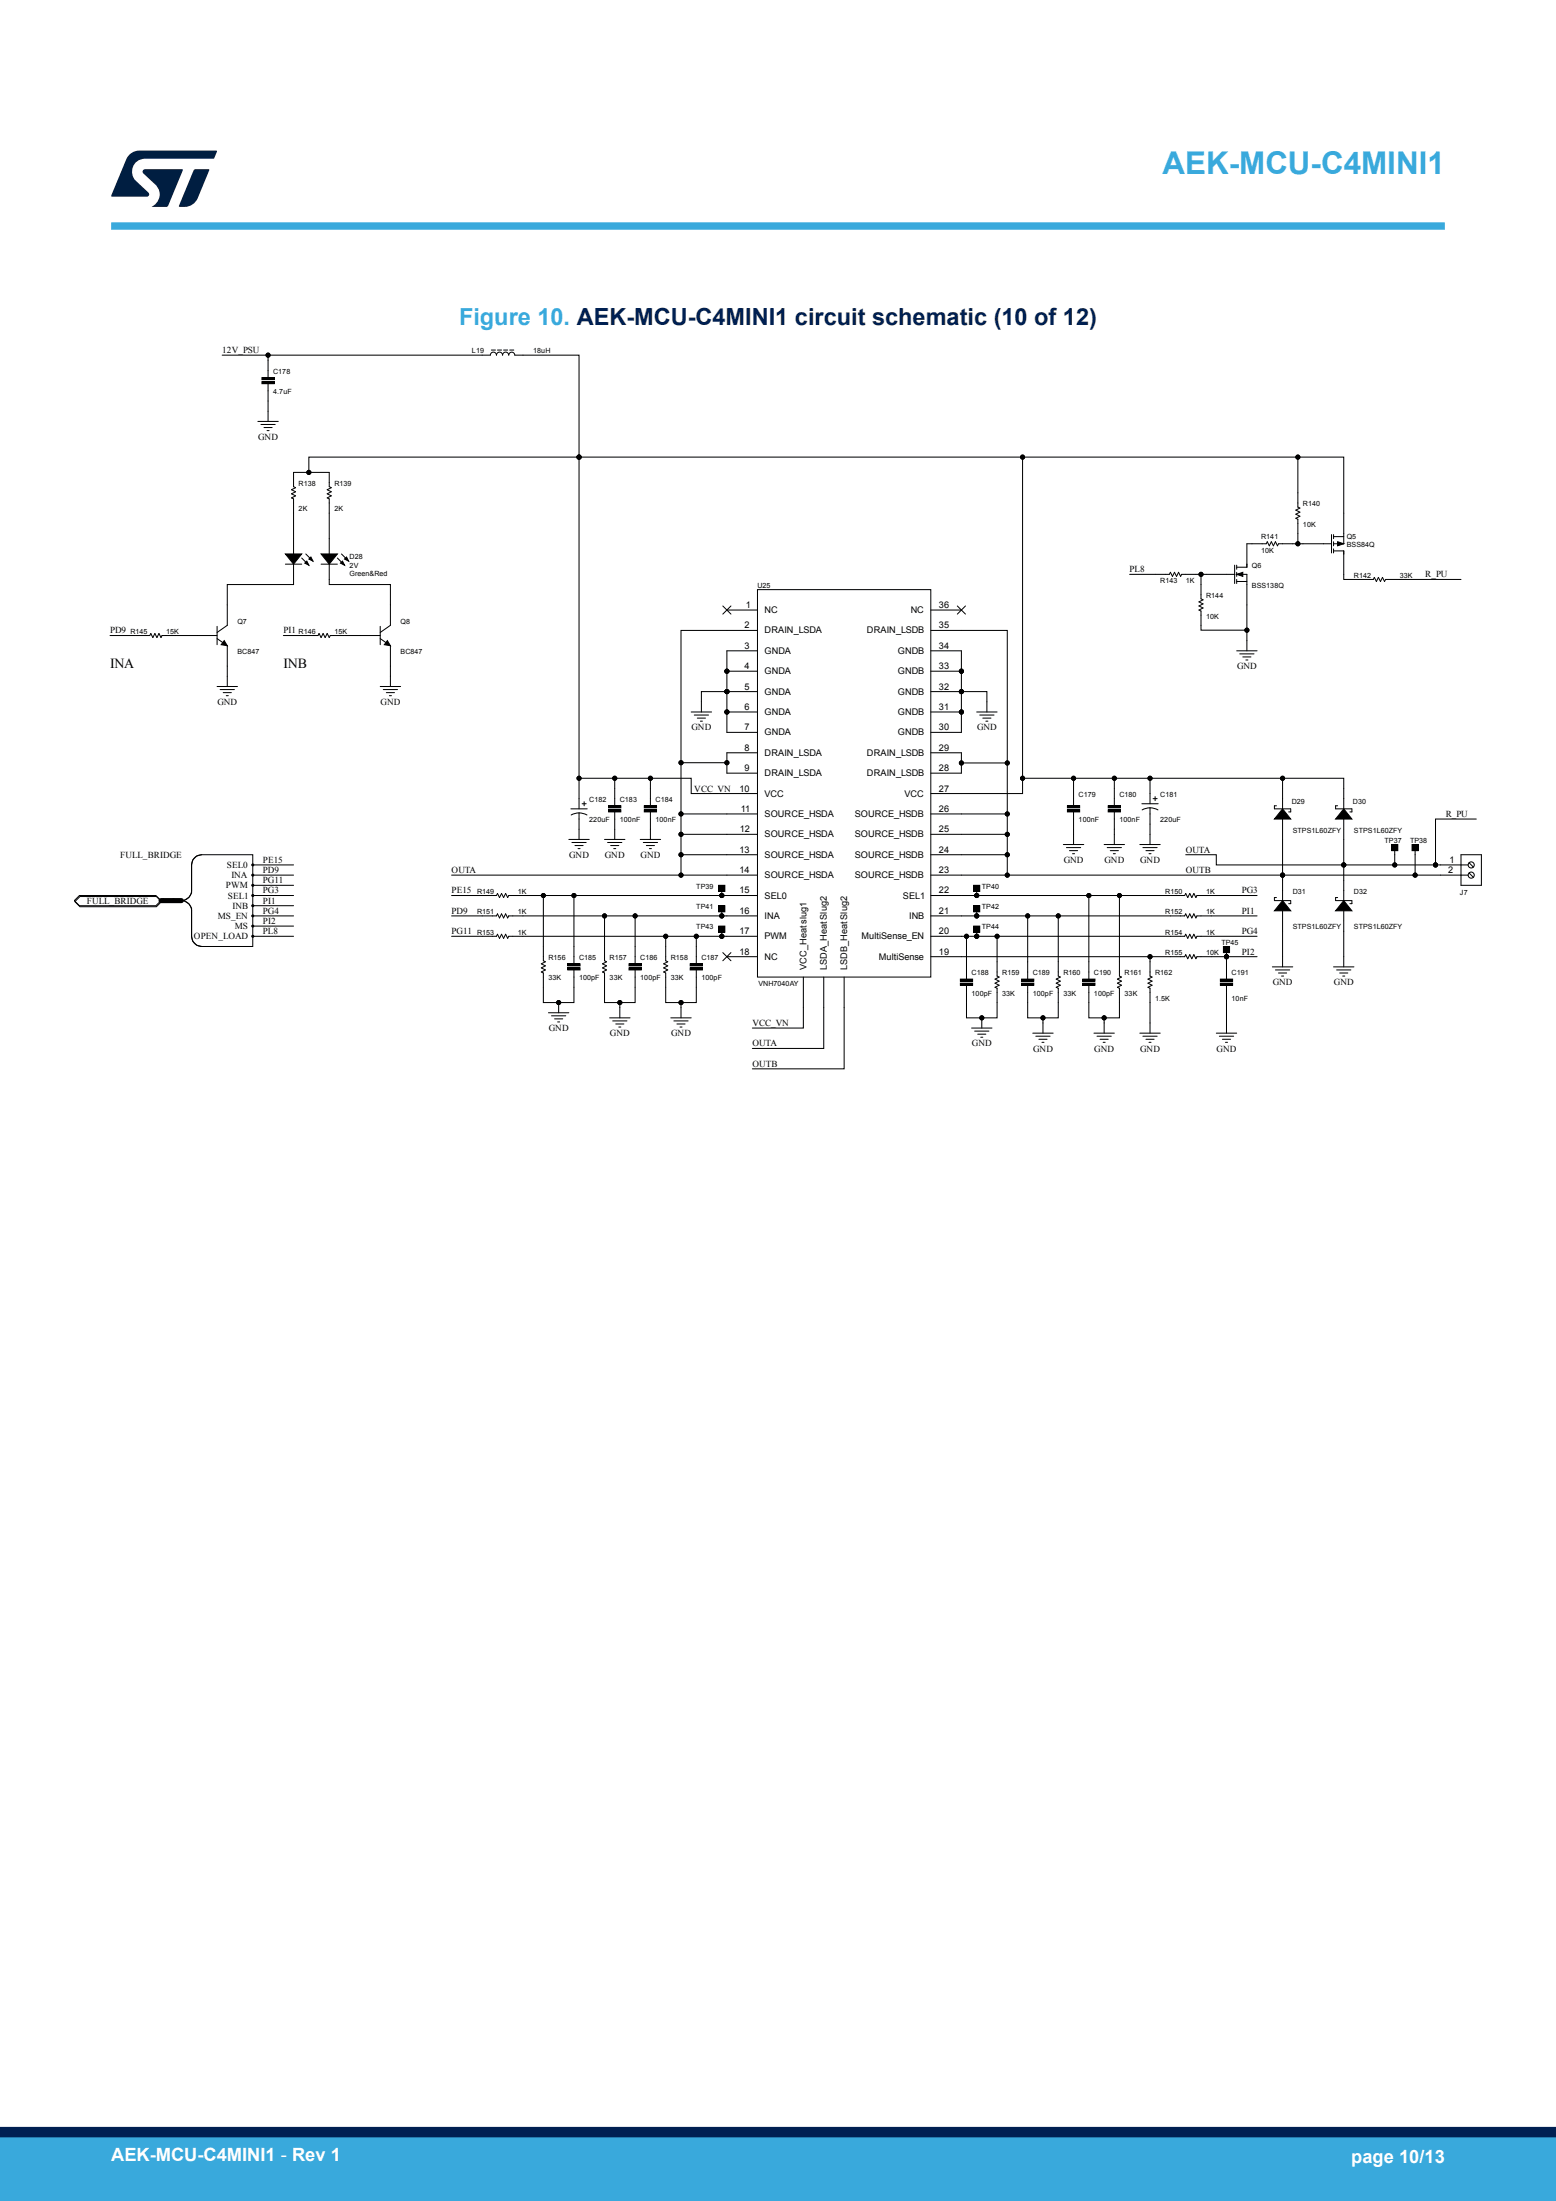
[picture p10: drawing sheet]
<svg xmlns="http://www.w3.org/2000/svg" width="210mm" height="297mm" viewBox="0 0 210 297" stroke-linecap="round" stroke-linejoin="round" font-family="sans-serif">
<g fill="#000">
<circle cx="98.1" cy="96.1" r=".28"/>
<circle cx="98.1" cy="93.3" r=".28"/>
<circle cx="98.1" cy="90.6" r=".28"/>
<circle cx="129.8" cy="96.1" r=".28"/>
<circle cx="129.8" cy="93.3" r=".28"/>
<circle cx="129.8" cy="90.6" r=".28"/>
</g>
<g fill="none" stroke="#000" stroke-width=".13">
<path d="M102.2 79.6h23.4v52.2h-23.4zM166.9 77.5l.8-.3v.6zM180.5 73.1l.9 .3-.9 .3zM97.6 81.8l1.1 1.1M98.7 81.8l-1.1 1.1M129.2 81.8l1.1 1.1M130.3 81.8l-1.1 1.1M97.6 128.5l1.1 1.1M98.7 128.5l-1.1 1.1M164.7 132.7h1.7v.2h-1.7zM164.7 132.1h1.7v.3h-1.7z"/>
<circle cx="98.1" cy="96.1" r=".28"/>
<circle cx="98.1" cy="93.3" r=".28"/>
<circle cx="98.1" cy="90.6" r=".28"/>
<circle cx="129.8" cy="96.1" r=".28"/>
<circle cx="129.8" cy="93.3" r=".28"/>
<circle cx="129.8" cy="90.6" r=".28"/>
</g>
<g fill="none" stroke="#000" stroke-width=".14">
<path d="M162.8 77.5h3.8M166.6 76.3v2.4M166.9 77.5h1.4v4.1M166.9 78.5h1.4M166.9 76.3v.5M166.9 77.2v.6M166.9 78.2v.5M168.3 73.4v3.1h-1.4M175.8 73.4h3.9M179.7 72.1v2.5M180 72.1v.6M180 73.1v.6"/>
<path d="M180 74.1v.5M180 74.3h1.4v3.2M180 72.4h1.4M181.4 69.2v4.2h-1.4M93.3 96.1h2.7M93.7 96.5h1.9M94.1 96.9h1.1M94.5 97.3h.3M94.7 94.7v1.4M98.1 87.8h4.1M98.1 85.1h4.1M98.1 82.3h4.1"/>
<path d="M98.1 90.6h4.1M98.1 93.3h4.1M98.1 96.1h4.1M98.1 98.8h4.1M125.6 87.8h4.2M125.6 85.1h4.2M125.6 82.3h4.2M125.6 90.6h4.2M125.6 93.3h4.2M125.6 96.1h4.2M125.6 98.8h4.2M131.8 96.1h2.8"/>
<path d="M132.2 96.5h2M132.6 96.9h1.1M133.1 97.3h.2M133.2 94.7v1.4M98.1 101.6h4.1M98.1 104.3h4.1M98.1 112.6h4.1M98.1 109.8h4.1M98.1 107.1h4.1M98.1 115.3h4.1M98.1 118.1h4.1M125.6 101.6h4.2"/>
<path d="M125.6 104.3h4.2M125.6 112.6h4.2M125.6 109.8h4.2M125.6 107.1h4.2M125.6 115.3h4.2M125.6 118.1h4.2M194.4 118.1h2.8M194.4 116.7h2.8M65.1 120.8h1.9l.1-.2 .3 .5 .3-.5 .3 .5 .2-.5 .3 .5 .2-.3h1.9M65.1 123.6h1.9l.1-.3 .3 .6 .3-.6 .3 .6 .2-.6 .3 .6 .2-.3h1.9M65.1 126.3h1.9l.1-.2 .3 .5 .3-.5 .3 .5 .2-.5 .3 .5 .2-.3h1.9M98.1 120.8h4.1"/>
<path d="M98.1 123.6h4.1M98.1 126.3h4.1M98.1 129.1h4.1M108.4 131.8v4.2M111.2 131.8v4.2M113.9 131.8v4.2M125.6 120.8h4.2M125.6 123.6h4.2M125.6 126.3h4.2M125.6 129.1h4.2M153.8 139.4h2.8M154.2 139.8h2"/>
<path d="M155.2 129.8v1.9l.3 .1-.6 .3 .6 .3-.6 .3 .6 .2-.6 .3 .3 .2v1.9M155.2 138v1.4M158 120.8h1.9l.1-.2 .3 .5 .3-.5 .3 .5 .2-.5 .3 .5 .1-.3h2M158 123.6h1.9l.1-.3 .3 .6 .3-.6 .3 .6 .2-.6 .3 .6 .1-.3h2M158 126.3h1.9l.1-.2 .3 .5 .3-.5 .3 .5 .2-.5 .3 .5 .1-.3h2M158 129.1h1.9l.1-.3 .3 .6 .3-.6 .3 .6 .2-.6 .3 .6 .1-.3h2M164.2 139.4h2.7M164.6 139.8h1.9M165.5 129.8v2.5M165.5 132.8v2.5M165.5 138v1.4M154.7 140.2h1.1"/>
<path d="M155.1 140.7h.2M165 140.2h1.1M165.4 140.7h.3"/>
</g>
<g fill="#000">
<path d="M166.9 77.5l.8-.3v.6zM180.5 73.1l.9 .3-.9 .3z"/>
<path d="M164.7 132.7h1.7v.2h-1.7z" fill-rule="evenodd"/>
<path d="M164.7 132.1h1.7v.3h-1.7z" fill-rule="evenodd"/>
</g>
<circle cx="198.6" cy="118.1" r=".41" fill="#fff"/>
<g fill="none" stroke="#000" stroke-width=".14">
<path d="M198.3 117.8l.6 .6"/>
<circle cx="198.6" cy="118.1" r=".41"/>
</g>
<circle cx="198.6" cy="116.7" r=".41" fill="#fff"/>
<g fill="none" stroke="#000" stroke-width=".14">
<path d="M30 47.9h36.2a.41 .41 0 0 1 .4-.4 .41 .41 0 0 1 .4 .4 .41 .41 0 0 1 .4-.4 .41 .41 0 0 1 .4 .4 .42 .42 0 0 1 .4-.4 .42 .42 0 0 1 .5 .4 .41 .41 0 0 1 .4-.4 .41 .41 0 0 1 .4 .4h8.6v13.8M34.8 56.9h2.8M35.2 57.3h1.9M35.6 57.7h1.1M36 58.1h.3M36.2 47.9v3.2M36.2 51.6v5.3M66.3 47.2h.6M67.1 47.2h.6M68 47.2h.5M68.8 47.2h.5M38.5 74.8h2.2l-1.1 1.3z"/>
<path d="M38.5 76.1h2.2M39.6 76.1v2.8h-8.9v5.5l-1.4 .9M39.6 74.8v-7.5l-.3-.1 .6-.3-.6-.3 .6-.2-.6-.3 .6-.3-.3-.1v-2h4.8v2l.3 .1-.5 .3 .5 .3-.5 .2 .5 .3-.5 .3 .2 .1v7.5M40.7 75.3l1 1M41.1 76l.3-.3 .3 .6zM41.3 74.8l.9 .9M41.7 75.4l.3-.2 .2 .5zM43.3 74.8h2.2l-1.1 1.3zM43.3 76.1h2.2M44.4 76.1v2.8h8.3v5.5l-1.4 .9M45.5 75.3l1 1M45.9 76l.3-.3 .3 .6z"/>
<path d="M46.1 74.8l.9 .9M46.5 75.4l.3-.2 .2 .5zM78.1 61.7h59.9v43.3M78.1 61.7v43.3M78.1 61.7h-36.4v2M138 61.7h43.4v7.5M152.5 77.5h5.3l.2-.3 .2 .6 .3-.6 .3 .6 .3-.6 .2 .6 .2-.3h3.3M162.1 77.5v3.3l.3 .1-.6 .3 .6 .3-.6 .3 .6 .2-.6 .3 .3 .2v2.5h6.2v2.8M175.2 61.7v6.7l.2 .2-.5 .2 .5 .3-.5 .3 .5 .3-.5 .2 .3 .2v3.3h-2.7l-.1 .3-.3-.6-.2 .6-.3-.6-.3 .6-.3-.6-.1 .3h-2.6M175.2 73.4h.6M181.4 77.5v.7h3.9l.2-.3 .3 .6 .2-.6 .3 .6 .3-.6 .3 .6 .1-.3h10.2M14.8 85.8h5.4l.2-.3 .2 .5 .3-.5 .3 .5 .3-.5 .2 .5 .2-.2h7.4"/>
<path d="M29.3 86.2l1.4 .9v5.5M29.3 84.5v2.5M29.3 92.6h2.7M29.7 93h1.9M30.1 93.5h1.1M30.5 93.9h.3M38.2 85.8h4.7l.2-.3 .2 .5 .3-.5 .3 .5 .3-.5 .2 .5 .2-.2h6.7M51.3 86.2l1.4 .9v5.5M51.3 84.5v2.5M51.3 92.6h2.8M51.7 93h2M52.1 93.5h1.1"/>
<path d="M52.6 93.9h.2M98.1 87.8v11M98.1 93.3h-3.4v1.4M98.1 85.1h-6.2v17.8h6.2v1.4M129.8 93.3h3.4v1.4M129.8 85.1h6.1v17.9h-6.1v1.3M129.8 87.8v11M166.9 87.8h2.8M167.3 88.2h1.9M167.7 88.6h1.1M168.1 89.1h.3M168.3 81.6v3.4"/>
<path d="M27.2 115.3a1.38 1.38 0 0 0-1.3 1.4v3.5a1.37 1.37 0 0 1-1.4 1.3M34.1 118.1h5.5M34.1 116.7h5.5M34.1 119.5h5.5M60.9 118.1h31M76.8 113.3h2.7M77 109.1h2.2M77.2 113.7h1.9M77.6 114.1h1.1M78 114.5h.3M78.1 109.7l-.5 .1-.5 .2M78.1 109.7v3.6"/>
<path d="M78.1 109.7l.6 .1 .5 .2M78.6 108.5h.5M78.8 108.2v.5M81.6 113.3h2.7M82 113.7h1.9M82.4 114.1h1.1M82.8 114.5h.3M83 105v3.9M83 109.4v3.9M86.4 113.3h2.8M86.8 113.7h1.9M87.2 114.1h1.1"/>
<path d="M87.6 114.5h.3M87.8 105v3.9M87.8 109.4v3.9M91.9 115.3h6.2M91.9 109.8h6.2M91.9 112.6v5.5h6.2M91.9 102.9v9.7h6.2M98.1 107.1h-4.8v-2.1h-15.2v4.1M98.1 101.6v1.3M129.8 115.3h6.1M129.8 109.8h6.1M129.8 112.6h6.1"/>
<path d="M129.8 101.6v1.4M129.8 107.1h8.2v-2.1h43.4v4.1M135.9 103v15.1M143.5 114h2.8M143.9 114.4h2M144.3 114.8h1.1M144.8 115.2h.2M144.9 105v3.9M144.9 109.4v4.6M149 114h2.8M149.4 114.4h2M149.8 114.8h1.1"/>
<path d="M150.3 115.2h.2M150.4 105v3.9M150.4 109.4v4.6M153.8 114h2.8M154.1 108.5h2.2M154.2 114.4h2M154.7 114.8h1.1M155.1 115.2h.2M155.2 109l-.5 .1-.6 .2M155.2 105v3.5M155.2 109v5M155.2 109l.6 .1 .5 .2"/>
<path d="M155.6 107.8h.6M155.9 107.5v.5M172.3 108.7h-.3v.4h2.2M173.1 111.9v6.2h-43.3M173.1 105v4.1M173.1 110.5v1.4M173.1 109.1l1.1 1.4h-2.2zM174.2 109.1v.5h-.3M180.3 109.1h2.1M180.5 108.7h-.2v.4M181.4 109.1l1.1 1.4h-2.2zM181.4 111.9v4.8h-17.2v-1.4h-4.2"/>
<path d="M181.4 110.5v1.4M182.5 109.1v.5h-.3M188.2 114.6v2.1M191 114.6v3.5M193.7 116.7h-12.3v4.8M193.7 116.7h.7M194.4 118.1h-21.3v3.4M197.2 118.1h.9M197.2 116.7h.9M197.2 115.3h2.7v4.2h-2.7zM198.3 116.4l.6 .6M199.2 110.5h-5.5v6.2"/>
<path d="M21.7 121.5h2.8M24.5 121.5a1.37 1.37 0 0 1 1.4 1.4v3.4a1.37 1.37 0 0 0 1.3 1.4M34.1 126.3h5.5M34.1 120.8h5.5M34.1 123.6h5.5M34.1 125h5.5M34.1 122.2h5.5M60.9 126.3h4.2M60.9 120.8h4.2M60.9 123.6h4.2M70.6 126.3h27.5M70.6 123.6h27.5"/>
<path d="M70.6 120.8h27.5M73.3 120.8v8.8l.3 .2-.5 .3 .5 .2-.5 .3 .5 .3-.5 .3 .2 .1v4h4.2v-4.6M74 136.7h2.8M74.4 137.1h2M74.8 137.5h1.1M75.3 137.9h.2M75.4 135.3v1.4M77.5 120.8v9.4M81.6 123.6v6l.3 .2-.6 .3 .6 .2-.6 .3 .6 .3-.6 .3 .3 .1v4h4.1v-4.6M82.3 137.3h2.7M82.7 137.8h1.9M83.1 138.2h1.1"/>
<path d="M83.5 138.6h.3M83.7 135.3v2M85.7 123.6v6.6M89.8 126.3v3.3l.3 .2-.5 .3 .5 .2-.5 .3 .5 .3-.5 .3 .2 .1v4h4.2v-4.6M90.5 137.3h2.8M90.9 137.8h2M91.4 138.2h1.1M91.8 138.6h.2M91.9 135.3v2M94 126.3v3.9M97.4 120.2v.6M97.4 122.9v.7"/>
<path d="M97.4 125.7v.6M108.4 136v2.7h-6.9M111.2 136v5.5h-9.7M113.9 136v8.2h-12.4M129.8 126.3h28.2M129.8 123.6h28.2M129.8 120.8h28.2M129.8 129.1h28.2M130.4 126.3v6M131.1 138.7h2.8M131.5 139.1h2M131.8 120.2v.6"/>
<path d="M131.8 122.9v.7M131.8 125.7v.6M132 139.5h1.1M132.4 140h.2M132.5 137.3v1.4M134.6 126.3v5.4l.2 .1-.5 .3 .5 .3-.5 .3 .5 .2-.5 .3 .3 .2v3.9h-4.2v-4.5M138.7 123.6v8.7M139.4 139.4h2.7M139.8 139.8h1.9M140.8 137.3v2.1M142.8 123.6v8.1l.3 .1-.6 .3 .6 .3-.6 .3 .6 .2-.6 .3 .3 .2v3.9h-4.1v-4.5M147 120.8v11.5"/>
<path d="M147.6 139.4h2.8M148.1 139.8h1.9M149 137.3v2.1M151.1 120.8v10.9l.3 .1-.6 .3 .6 .3-.6 .3 .6 .2-.6 .3 .3 .2v3.9h-4.1v-4.5M155.2 129.1v.7M155.2 135.3v2.7M163.5 129.1h6.2M163.5 126.3h6.2M163.5 120.8h6.2M163.5 123.6h6.2M165.5 128.4v1.4M165.5 135.3v2.7"/>
<path d="M171.7 130.5h2.8M172.1 130.9h2M172.3 121.1h-.3v.4h2.2M172.5 131.3h1.1M173 131.7h.2M173.1 122.9v1.3M173.1 124.3v6.2M173.1 121.5l1.1 1.4h-2.2zM174.2 121.5v.4h-.3M180 130.5h2.7M180.3 121.5h2.1M180.4 130.9h1.9"/>
<path d="M180.5 121.1h-.2v.4M180.8 131.3h1.1M181.2 131.7h.3M181.4 121.5l1.1 1.4h-2.2zM181.4 122.9v1.3M181.4 124.3v6.2M182.5 121.5v.4h-.3M140.2 140.2h1.1M140.6 140.7h.3M148.5 140.2h1.1M148.9 140.7h.3"/>
<circle cx="198.6" cy="116.7" r=".41"/>
</g>
<g fill="#000">
<path d="M38.5 74.8h2.2l-1.1 1.3zM41.1 76l.3-.3 .3 .6zM41.7 75.4l.3-.2 .2 .5zM43.3 74.8h2.2l-1.1 1.3zM45.9 76l.3-.3 .3 .6zM46.5 75.4l.3-.2 .2 .5zM30.3 86.4l.4 .7-.9-.1zM52.3 86.4l.4 .7-.8-.1zM173.1 109.1l1.1 1.4h-2.2zM181.4 109.1l1.1 1.4h-2.2zM173.1 121.5l1.1 1.4h-2.2zM181.4 121.5l1.1 1.4h-2.2z"/>
<path d="M35.4 51.5h1.6v.3h-1.6z" fill-rule="evenodd"/>
<path d="M35.4 51h1.6v.2h-1.6z" fill-rule="evenodd"/>
<path d="M82.1 109.3h1.7v.3h-1.7z" fill-rule="evenodd"/>
<path d="M82.1 108.7h1.7v.3h-1.7z" fill-rule="evenodd"/>
<path d="M87 109.3h1.6v.3h-1.6z" fill-rule="evenodd"/>
<path d="M87 108.7h1.6v.3h-1.6z" fill-rule="evenodd"/>
<path d="M97 119.5h.8v.8h-.8z" fill-rule="evenodd"/>
<path d="M131.4 119.5h.8v.8h-.8z" fill-rule="evenodd"/>
<path d="M144.1 109.3h1.6v.3h-1.6z" fill-rule="evenodd"/>
<path d="M144.1 108.7h1.6v.3h-1.6z" fill-rule="evenodd"/>
<path d="M149.6 109.3h1.6v.3h-1.6z" fill-rule="evenodd"/>
<path d="M149.6 108.7h1.6v.3h-1.6z" fill-rule="evenodd"/>
<path d="M187.8 114h.8v.8h-.8z" fill-rule="evenodd"/>
<path d="M190.6 114h.8v.8h-.8z" fill-rule="evenodd"/>
<path d="M76.6 130.6h1.7v.3h-1.7z" fill-rule="evenodd"/>
<path d="M76.6 130.1h1.7v.2h-1.7z" fill-rule="evenodd"/>
<path d="M84.9 130.6h1.6v.3h-1.6z" fill-rule="evenodd"/>
<path d="M84.9 130.1h1.6v.2h-1.6z" fill-rule="evenodd"/>
<path d="M93.1 130.6h1.7v.3h-1.7z" fill-rule="evenodd"/>
<path d="M93.1 130.1h1.7v.2h-1.7z" fill-rule="evenodd"/>
<path d="M97 122.2h.8v.8h-.8z" fill-rule="evenodd"/>
<path d="M97 125h.8v.8h-.8z" fill-rule="evenodd"/>
<path d="M129.6 132.7h1.7v.2h-1.7z" fill-rule="evenodd"/>
<path d="M129.6 132.1h1.7v.3h-1.7z" fill-rule="evenodd"/>
<path d="M131.4 122.2h.8v.8h-.8z" fill-rule="evenodd"/>
<path d="M131.4 125h.8v.8h-.8z" fill-rule="evenodd"/>
<path d="M137.9 132.7h1.6v.2h-1.6z" fill-rule="evenodd"/>
<path d="M137.9 132.1h1.6v.3h-1.6z" fill-rule="evenodd"/>
<path d="M146.1 132.7h1.7v.2h-1.7z" fill-rule="evenodd"/>
<path d="M146.1 132.1h1.7v.3h-1.7z" fill-rule="evenodd"/>
<path d="M165.1 127.7h.8v.8h-.8z" fill-rule="evenodd"/>
</g>
<g fill="none" stroke="#000" stroke-width=".13">
<path d="M35.4 51.5h1.6v.3h-1.6zM35.4 51h1.6v.2h-1.6zM30.3 86.4l.4 .7-.9-.1zM52.3 86.4l.4 .7-.8-.1zM26 116l.5-.5 .7-.2h6.9v12.4h-6.9l-.7-.2-.5-.5-.1-.7v-3.7l-.4-.6-.7-.5 .7-.4 .4-.6v-3.8zM82.1 109.3h1.7v.3h-1.7zM82.1 108.7h1.7v.3h-1.7zM87 109.3h1.6v.3h-1.6zM87 108.7h1.6v.3h-1.6zM97 119.5h.8v.8h-.8zM131.4 119.5h.8v.8h-.8zM144.1 109.3h1.6v.3h-1.6z"/>
<path d="M144.1 108.7h1.6v.3h-1.6zM149.6 109.3h1.6v.3h-1.6zM149.6 108.7h1.6v.3h-1.6zM187.8 114h.8v.8h-.8zM190.6 114h.8v.8h-.8zM10 121.5l.7-.7h10.3l.7 .7-.7 .7h-10.3zM10.1 121.7l.7-.7h10.3l.7 .7-.7 .7h-10.3zM76.6 130.6h1.7v.3h-1.7zM76.6 130.1h1.7v.2h-1.7zM84.9 130.6h1.6v.3h-1.6zM84.9 130.1h1.6v.2h-1.6zM93.1 130.6h1.7v.3h-1.7z"/>
<path d="M93.1 130.1h1.7v.2h-1.7zM97 122.2h.8v.8h-.8zM97 125h.8v.8h-.8zM129.6 132.7h1.7v.2h-1.7zM129.6 132.1h1.7v.3h-1.7zM131.4 122.2h.8v.8h-.8zM131.4 125h.8v.8h-.8zM137.9 132.7h1.6v.2h-1.6zM137.9 132.1h1.6v.3h-1.6zM146.1 132.7h1.7v.2h-1.7zM146.1 132.1h1.7v.3h-1.7zM165.1 127.7h.8v.8h-.8z"/>
<circle cx="36.2" cy="47.9" r=".28"/>
<circle cx="41.7" cy="63.7" r=".28"/>
<circle cx="78.1" cy="61.7" r=".28"/>
<circle cx="138" cy="61.7" r=".28"/>
<circle cx="162.1" cy="77.5" r=".28"/>
<circle cx="175.2" cy="61.7" r=".28"/>
<circle cx="175.2" cy="73.4" r=".28"/>
<circle cx="98.1" cy="96.1" r=".28"/>
<circle cx="98.1" cy="93.3" r=".28"/>
<circle cx="98.1" cy="90.6" r=".28"/>
<circle cx="129.8" cy="96.1" r=".28"/>
<circle cx="129.8" cy="93.3" r=".28"/>
<circle cx="129.8" cy="90.6" r=".28"/>
<circle cx="168.3" cy="85" r=".28"/>
<circle cx="34.1" cy="116.7" r=".14"/>
<circle cx="34.1" cy="119.5" r=".14"/>
<circle cx="34.1" cy="118.1" r=".14"/>
<circle cx="78.1" cy="105" r=".28"/>
<circle cx="83" cy="105" r=".28"/>
<circle cx="87.8" cy="105" r=".28"/>
<circle cx="91.9" cy="109.8" r=".28"/>
<circle cx="91.9" cy="115.3" r=".28"/>
<circle cx="91.9" cy="102.9" r=".28"/>
<circle cx="91.9" cy="118.1" r=".28"/>
<circle cx="91.9" cy="112.6" r=".28"/>
<circle cx="98.1" cy="102.9" r=".28"/>
<circle cx="129.8" cy="103" r=".28"/>
<circle cx="135.9" cy="115.3" r=".28"/>
<circle cx="135.9" cy="118.1" r=".28"/>
<circle cx="135.9" cy="112.6" r=".28"/>
<circle cx="135.9" cy="103" r=".28"/>
<circle cx="135.9" cy="109.8" r=".28"/>
<circle cx="138" cy="105" r=".28"/>
<circle cx="144.9" cy="105" r=".28"/>
<circle cx="150.4" cy="105" r=".28"/>
<circle cx="155.2" cy="105" r=".28"/>
<circle cx="173.1" cy="118.1" r=".28"/>
<circle cx="173.1" cy="105" r=".28"/>
<circle cx="181.4" cy="116.7" r=".28"/>
<circle cx="188.2" cy="116.7" r=".28"/>
<circle cx="191" cy="118.1" r=".28"/>
<circle cx="193.7" cy="116.7" r=".28"/>
<circle cx="34.1" cy="123.6" r=".14"/>
<circle cx="34.1" cy="126.3" r=".14"/>
<circle cx="34.1" cy="122.2" r=".14"/>
<circle cx="34.1" cy="125" r=".14"/>
<circle cx="34.1" cy="120.8" r=".14"/>
<circle cx="73.3" cy="120.8" r=".28"/>
<circle cx="75.4" cy="135.3" r=".28"/>
<circle cx="77.5" cy="120.8" r=".28"/>
<circle cx="81.6" cy="123.6" r=".28"/>
<circle cx="83.7" cy="135.3" r=".28"/>
<circle cx="85.7" cy="123.6" r=".28"/>
<circle cx="89.8" cy="126.3" r=".28"/>
<circle cx="91.9" cy="135.3" r=".28"/>
<circle cx="94" cy="126.3" r=".28"/>
<circle cx="97.4" cy="126.3" r=".28"/>
<circle cx="97.4" cy="120.8" r=".28"/>
<circle cx="97.4" cy="123.6" r=".28"/>
<circle cx="130.4" cy="126.3" r=".28"/>
<circle cx="131.8" cy="126.3" r=".28"/>
<circle cx="131.8" cy="123.6" r=".28"/>
<circle cx="131.8" cy="120.8" r=".28"/>
<circle cx="132.5" cy="137.3" r=".28"/>
<circle cx="134.6" cy="126.3" r=".28"/>
<circle cx="138.7" cy="123.6" r=".28"/>
<circle cx="140.8" cy="137.3" r=".28"/>
<circle cx="142.8" cy="123.6" r=".28"/>
<circle cx="147" cy="120.8" r=".28"/>
<circle cx="149" cy="137.3" r=".28"/>
<circle cx="151.1" cy="120.8" r=".28"/>
<circle cx="155.2" cy="129.1" r=".28"/>
<circle cx="165.5" cy="129.1" r=".28"/>
</g>
<g fill="#000">
<circle cx="36.2" cy="47.9" r=".28"/>
<circle cx="41.7" cy="63.7" r=".28"/>
<circle cx="78.1" cy="61.7" r=".28"/>
<circle cx="138" cy="61.7" r=".28"/>
<circle cx="162.1" cy="77.5" r=".28"/>
<circle cx="175.2" cy="61.7" r=".28"/>
<circle cx="175.2" cy="73.4" r=".28"/>
<circle cx="98.1" cy="96.1" r=".28"/>
<circle cx="98.1" cy="93.3" r=".28"/>
<circle cx="98.1" cy="90.6" r=".28"/>
<circle cx="129.8" cy="96.1" r=".28"/>
<circle cx="129.8" cy="93.3" r=".28"/>
<circle cx="129.8" cy="90.6" r=".28"/>
<circle cx="168.3" cy="85" r=".28"/>
<circle cx="34.1" cy="116.7" r=".14"/>
<circle cx="34.1" cy="119.5" r=".14"/>
<circle cx="34.1" cy="118.1" r=".14"/>
<circle cx="78.1" cy="105" r=".28"/>
<circle cx="83" cy="105" r=".28"/>
<circle cx="87.8" cy="105" r=".28"/>
<circle cx="91.9" cy="109.8" r=".28"/>
<circle cx="91.9" cy="115.3" r=".28"/>
<circle cx="91.9" cy="102.9" r=".28"/>
<circle cx="91.9" cy="118.1" r=".28"/>
<circle cx="91.9" cy="112.6" r=".28"/>
<circle cx="98.1" cy="102.9" r=".28"/>
<circle cx="129.8" cy="103" r=".28"/>
<circle cx="135.9" cy="115.3" r=".28"/>
<circle cx="135.9" cy="118.1" r=".28"/>
<circle cx="135.9" cy="112.6" r=".28"/>
<circle cx="135.9" cy="103" r=".28"/>
<circle cx="135.9" cy="109.8" r=".28"/>
<circle cx="138" cy="105" r=".28"/>
<circle cx="144.9" cy="105" r=".28"/>
<circle cx="150.4" cy="105" r=".28"/>
<circle cx="155.2" cy="105" r=".28"/>
<circle cx="173.1" cy="118.1" r=".28"/>
<circle cx="173.1" cy="105" r=".28"/>
<circle cx="181.4" cy="116.7" r=".28"/>
<circle cx="188.2" cy="116.7" r=".28"/>
<circle cx="191" cy="118.1" r=".28"/>
<circle cx="193.7" cy="116.7" r=".28"/>
<circle cx="34.1" cy="123.6" r=".14"/>
<circle cx="34.1" cy="126.3" r=".14"/>
<circle cx="34.1" cy="122.2" r=".14"/>
<circle cx="34.1" cy="125" r=".14"/>
<circle cx="34.1" cy="120.8" r=".14"/>
<circle cx="73.3" cy="120.8" r=".28"/>
<circle cx="75.4" cy="135.3" r=".28"/>
<circle cx="77.5" cy="120.8" r=".28"/>
<circle cx="81.6" cy="123.6" r=".28"/>
<circle cx="83.7" cy="135.3" r=".28"/>
<circle cx="85.7" cy="123.6" r=".28"/>
<circle cx="89.8" cy="126.3" r=".28"/>
<circle cx="91.9" cy="135.3" r=".28"/>
<circle cx="94" cy="126.3" r=".28"/>
<circle cx="97.4" cy="126.3" r=".28"/>
<circle cx="97.4" cy="120.8" r=".28"/>
<circle cx="97.4" cy="123.6" r=".28"/>
<circle cx="130.4" cy="126.3" r=".28"/>
<circle cx="131.8" cy="126.3" r=".28"/>
<circle cx="131.8" cy="123.6" r=".28"/>
<circle cx="131.8" cy="120.8" r=".28"/>
<circle cx="132.5" cy="137.3" r=".28"/>
<circle cx="134.6" cy="126.3" r=".28"/>
<circle cx="138.7" cy="123.6" r=".28"/>
<circle cx="140.8" cy="137.3" r=".28"/>
<circle cx="142.8" cy="123.6" r=".28"/>
<circle cx="147" cy="120.8" r=".28"/>
<circle cx="149" cy="137.3" r=".28"/>
<circle cx="151.1" cy="120.8" r=".28"/>
<circle cx="155.2" cy="129.1" r=".28"/>
<circle cx="165.5" cy="129.1" r=".28"/>
</g>
<path d="M21.7 121.5h2.8" fill="none" stroke="#000" stroke-width=".69"/>
<path d="M22 121.3l.6 .5M23.4 121.3l.5 .5" fill="none" stroke="#000" stroke-width=".18"/>
<path d="M15 30.5h180" fill="none" stroke="#39a9dc" stroke-width="1"/>
<g fill="#001e41">
<path d="M17.6 20.8l.8-.4 .4-.1h10.4l.1 .1-.5 1h-9.2a1.74 1.74 0 0 0-1.6 1 1.74 1.74 0 0 0 .3 2l1.7 1.6 .1 .2-.1 .3h-5l2.1-5z"/>
<path d="M26.2 22.9l1.9-.1 .2 .1-1.6 3.9a1.92 1.92 0 0 1-1.8 1.1h-.7l-.1-.1z"/>
<path d="M19.4 22.9l5.2-.1 .1 .1-2.1 5h-2.1a1.85 1.85 0 0 0 .5-2.9l-1.6-1.6-.2-.2z"/>
</g>
<g fill="#39a9dc">
<path d="M0 288.4h210v8.6h-210z" fill-rule="evenodd"/>
<path d="M-.1 288.4h210.2v4.4h-210.2z" fill-rule="evenodd"/>
</g>
<path d="M0 287.7h210" fill="none" stroke="#002052" stroke-width="1.4"/>
<text font-size="4.2" fill="#39a9dc" x="156.9" y="23.5">AEK-MCU-C4MINI1</text>
<text font-size="3.2" fill="#39a9dc" x="62" y="43.8">Figure 10. AEK-MCU-C4MINI1 circuit schematic (10 of 12)</text>
<g font-size="2.5" fill="#fff">
<text x="15" y="291.6">AEK-MCU-C4MINI1 - Rev 1</text>
<text x="182.4" y="291.9">page 10/13</text>
</g>
<g font-size="1.9">
<text x="14.8" y="90.2">INA</text>
<text x="38.2" y="90.2">INB</text>
</g>
<g font-size="1.2">
<text x="30" y="47.6">12V_PSU</text>
<text x="34.8" y="59.3">GND</text>
<text x="152.5" y="77.2">PL8</text>
<text x="192.4" y="77.9">R_PU</text>
<text x="100.7" y="82">1</text>
<text x="103.2" y="82.7">NC</text>
<text x="122.9" y="82.7">NC</text>
<text x="126.7" y="82">36</text>
<text x="14.8" y="85.5">PD9</text>
<text x="38.2" y="85.5">PI1</text>
<text x="100.5" y="84.8">2</text>
<text x="100.5" y="87.5">3</text>
<text x="103.2" y="85.5">DRAIN_LSDA</text>
<text x="103.2" y="88.2">GNDA</text>
<text x="117" y="85.5">DRAIN_LSDB</text>
<text x="121.2" y="88.2">GNDB</text>
<text x="126.7" y="84.8">35</text>
<text x="126.7" y="87.5">34</text>
<text x="29.3" y="95.1">GND</text>
<text x="51.4" y="95.1">GND</text>
<text x="100.5" y="95.8">6</text>
<text x="100.5" y="93">5</text>
<text x="100.5" y="90.3">4</text>
<text x="103.2" y="93.7">GNDA</text>
<text x="103.2" y="91">GNDA</text>
<text x="121.2" y="91">GNDB</text>
<text x="121.2" y="93.7">GNDB</text>
<text x="126.7" y="90.3">33</text>
<text x="126.7" y="93">32</text>
<text x="126.7" y="95.8">31</text>
<text x="167" y="90.3">GND</text>
<text x="93.3" y="98.6">GND</text>
<text x="100.5" y="101.3">8</text>
<text x="100.5" y="98.6">7</text>
<text x="103.2" y="102">DRAIN_LSDA</text>
<text x="103.2" y="96.5">GNDA</text>
<text x="103.2" y="99.2">GNDA</text>
<text x="117" y="102">DRAIN_LSDB</text>
<text x="121.2" y="96.5">GNDB</text>
<text x="121.2" y="99.2">GNDB</text>
<text x="126.7" y="101.3">29</text>
<text x="126.7" y="98.6">30</text>
<text x="131.9" y="98.6">GND</text>
<text x="93.7" y="106.8">VCC_VN</text>
<text x="99.8" y="106.8">10</text>
<text x="100.5" y="104.1">9</text>
<text x="103.2" y="107.5">VCC</text>
<text x="103.2" y="104.7">DRAIN_LSDA</text>
<text x="117" y="104.7">DRAIN_LSDB</text>
<text x="122.1" y="107.5">VCC</text>
<text x="126.7" y="104.1">28</text>
<text x="126.7" y="106.8">27</text>
<text x="99.8" y="112.3">12</text>
<text x="100" y="109.6">11</text>
<text x="103.2" y="110.2">SOURCE_HSDA</text>
<text x="103.2" y="113">SOURCE_HSDA</text>
<text x="115.3" y="110.2">SOURCE_HSDB</text>
<text x="115.3" y="113">SOURCE_HSDB</text>
<text x="126.7" y="109.6">26</text>
<text x="126.7" y="112.3">25</text>
<text x="195.1" y="110.2">R_PU</text>
<text x="16.2" y="115.7">FULL_BRIDGE</text>
<text x="30.5" y="119.9">PWM</text>
<text x="30.6" y="117.1">SEL0</text>
<text x="31.2" y="118.5">INA</text>
<text x="35.5" y="117.8">PD9</text>
<text x="35.5" y="116.4">PE15</text>
<text x="35.5" y="119.2">PG11</text>
<text x="60.9" y="117.8">OUTA</text>
<text x="76.8" y="115.7">GND</text>
<text x="81.6" y="115.7">GND</text>
<text x="86.5" y="115.7">GND</text>
<text x="99.8" y="117.8">14</text>
<text x="99.8" y="115.1">13</text>
<text x="103.2" y="118.5">SOURCE_HSDA</text>
<text x="103.2" y="115.7">SOURCE_HSDA</text>
<text x="115.3" y="115.7">SOURCE_HSDB</text>
<text x="115.3" y="118.5">SOURCE_HSDB</text>
<text x="126.7" y="115.1">24</text>
<text x="126.7" y="117.8">23</text>
<text x="143.6" y="116.4">GND</text>
<text x="149.1" y="116.4">GND</text>
<text x="153.9" y="116.4">GND</text>
<text x="160" y="115.1">OUTA</text>
<text x="160" y="117.8">OUTB</text>
<text x="195.4" y="117.8">2</text>
<text x="195.6" y="116.4">1</text>
<text x="11.7" y="121.9">FULL_BRIDGE</text>
<text x="29.4" y="124">MS_EN</text>
<text x="30.8" y="121.3">SEL1</text>
<text x="31.4" y="122.6">INB</text>
<text x="31.7" y="125.4">MS</text>
<text x="35.5" y="120.6">PG3</text>
<text x="35.5" y="123.3">PG4</text>
<text x="35.5" y="124.7">PI2</text>
<text x="35.5" y="121.9">PI1</text>
<text x="60.9" y="123.3">PD9</text>
<text x="60.9" y="120.6">PE15</text>
<text x="99.8" y="123.3">16</text>
<text x="99.8" y="120.6">15</text>
<text x="103.2" y="124">INA</text>
<text x="103.2" y="121.3">SEL0</text>
<text x="121.9" y="121.3">SEL1</text>
<text x="122.7" y="124">INB</text>
<text x="126.7" y="120.6">22</text>
<text x="126.7" y="123.3">21</text>
<text x="167.6" y="120.6">PG3</text>
<text x="167.6" y="123.3">PI1</text>
<text x="26.2" y="126.8">OPEN_LOAD</text>
<text x="35.5" y="126.1">PL8</text>
<text x="60.9" y="126.1">PG11</text>
<text x="99.8" y="126.1">17</text>
<text x="99.8" y="128.8">18</text>
<text x="103.2" y="129.5">NC</text>
<text x="103.2" y="126.8">PWM</text>
<text x="108.8" y="130.9" transform="rotate(-90 108.8 130.9)">VCC_Heatslug1</text>
<text x="111.6" y="130.9" transform="rotate(-90 111.6 130.9)">LSDA_HeatSlug2</text>
<text x="114.3" y="130.9" transform="rotate(-90 114.3 130.9)">LSDB_HeatSlug2</text>
<text x="116.3" y="126.8">MultiSense_EN</text>
<text x="118.6" y="129.5">MultiSense</text>
<text x="126.7" y="128.8">19</text>
<text x="126.7" y="126.1">20</text>
<text x="167.6" y="128.8">PI2</text>
<text x="167.6" y="126.1">PG4</text>
<text x="171.8" y="132.9">GND</text>
<text x="180" y="132.9">GND</text>
<text x="74.1" y="139.1">GND</text>
<text x="82.3" y="139.8">GND</text>
<text x="90.6" y="139.8">GND</text>
<text x="101.5" y="141.2">OUTA</text>
<text x="101.5" y="144">OUTB</text>
<text x="101.5" y="138.4">VCC_VN</text>
<text x="131.2" y="141.2">GND</text>
<text x="139.4" y="141.9">GND</text>
<text x="147.7" y="141.9">GND</text>
<text x="153.9" y="141.9">GND</text>
<text x="164.2" y="141.9">GND</text>
</g>
<g font-size="1">
<text x="63.7" y="47.7">L19</text>
<text x="72" y="47.7">18uH</text>
<text x="36.9" y="53.2">4.7uF</text>
<text x="36.9" y="50.4">C178</text>
<text x="40.3" y="65.6">R138</text>
<text x="45.1" y="65.6">R139</text>
<text x="40.3" y="69">2K</text>
<text x="45.1" y="69">2K</text>
<text x="175.8" y="71.1">10K</text>
<text x="175.8" y="68.3">R140</text>
<text x="47.2" y="76.6">2V</text>
<text x="47.2" y="77.7">Green&amp;Red</text>
<text x="47.2" y="75.5">D28</text>
<text x="169" y="76.6">Q6</text>
<text x="170.2" y="74.7">10K</text>
<text x="170.2" y="72.7">R141</text>
<text x="181.8" y="73.8">BSS84Q</text>
<text x="181.8" y="72.7">Q5</text>
<text x="182.7" y="78">R142</text>
<text x="188.9" y="78">33K</text>
<text x="102.2" y="79.3">U25</text>
<text x="156.6" y="78.6">R143</text>
<text x="160" y="78.6">1K</text>
<text x="162.8" y="83.5">10K</text>
<text x="162.8" y="80.7">R144</text>
<text x="169" y="79.3">BSS138Q</text>
<text x="17.6" y="85.5">R145</text>
<text x="22.4" y="85.5">15K</text>
<text x="32" y="84.2">Q7</text>
<text x="32" y="88.3">BC847</text>
<text x="40.3" y="85.5">R146</text>
<text x="45.1" y="85.5">15K</text>
<text x="54.1" y="88.3">BC847</text>
<text x="54.1" y="84.2">Q8</text>
<text x="145.6" y="107.5">C179</text>
<text x="151.1" y="107.5">C180</text>
<text x="156.6" y="107.5">C181</text>
<text x="79.5" y="108.2">C182</text>
<text x="79.5" y="111">220uF</text>
<text x="83.7" y="111">100nF</text>
<text x="83.7" y="108.2">C183</text>
<text x="88.5" y="108.2">C184</text>
<text x="88.5" y="111">100nF</text>
<text x="145.6" y="111">100nF</text>
<text x="151.1" y="111">100nF</text>
<text x="156.6" y="111">220uF</text>
<text x="174.3" y="108.5">D29</text>
<text x="174.5" y="112.4">STPS1L60ZFY</text>
<text x="182.6" y="108.5">D30</text>
<text x="182.7" y="112.4">STPS1L60ZFY</text>
<text x="186.9" y="113.7">TP37</text>
<text x="190.3" y="113.7">TP38</text>
<text x="94" y="119.9">TP39</text>
<text x="132.5" y="119.9">TP40</text>
<text x="64.4" y="123.4">R151</text>
<text x="64.4" y="120.6">R149</text>
<text x="69.9" y="123.4">1K</text>
<text x="69.9" y="120.6">1K</text>
<text x="94" y="125.4">TP43</text>
<text x="94" y="122.7">TP41</text>
<text x="132.5" y="122.7">TP42</text>
<text x="132.5" y="125.4">TP44</text>
<text x="157.3" y="123.4">R152</text>
<text x="157.3" y="120.6">R150</text>
<text x="162.8" y="123.4">1K</text>
<text x="162.8" y="120.6">1K</text>
<text x="174.5" y="125.4">STPS1L60ZFY</text>
<text x="174.5" y="120.6">D31</text>
<text x="182.7" y="125.4">STPS1L60ZFY</text>
<text x="182.7" y="120.6">D32</text>
<text x="197" y="120.7">J7</text>
<text x="64.4" y="126.1">R153</text>
<text x="69.9" y="126.1">1K</text>
<text x="74" y="129.6">R156</text>
<text x="78.1" y="129.6">C185</text>
<text x="82.3" y="129.6">R157</text>
<text x="86.4" y="129.6">C186</text>
<text x="90.5" y="129.6">R158</text>
<text x="94.7" y="129.6">C187</text>
<text x="131.1" y="131.6">C188</text>
<text x="135.3" y="131.6">R159</text>
<text x="139.4" y="131.6">C189</text>
<text x="143.5" y="131.6">R160</text>
<text x="147.6" y="131.6">C190</text>
<text x="151.8" y="131.6">R161</text>
<text x="155.9" y="131.6">R162</text>
<text x="157.3" y="128.9">R155</text>
<text x="157.3" y="126.1">R154</text>
<text x="162.8" y="128.9">10K</text>
<text x="162.8" y="126.1">1K</text>
<text x="164.8" y="127.5">TP45</text>
<text x="166.2" y="131.6">C191</text>
<text x="74" y="132.3">33K</text>
<text x="78.1" y="132.3">100pF</text>
<text x="82.3" y="132.3">33K</text>
<text x="86.4" y="132.3">100pF</text>
<text x="90.5" y="132.3">33K</text>
<text x="94.7" y="132.3">100pF</text>
<text x="102.4" y="133">VNH7040AY</text>
<text x="131.1" y="134.4">100pF</text>
<text x="135.3" y="134.4">33K</text>
<text x="139.4" y="134.4">100pF</text>
<text x="143.5" y="134.4">33K</text>
<text x="147.6" y="134.4">100pF</text>
<text x="151.8" y="134.4">33K</text>
<text x="155.9" y="135.1">1.5K</text>
<text x="166.2" y="135.1">10nF</text>
</g>
</svg>
